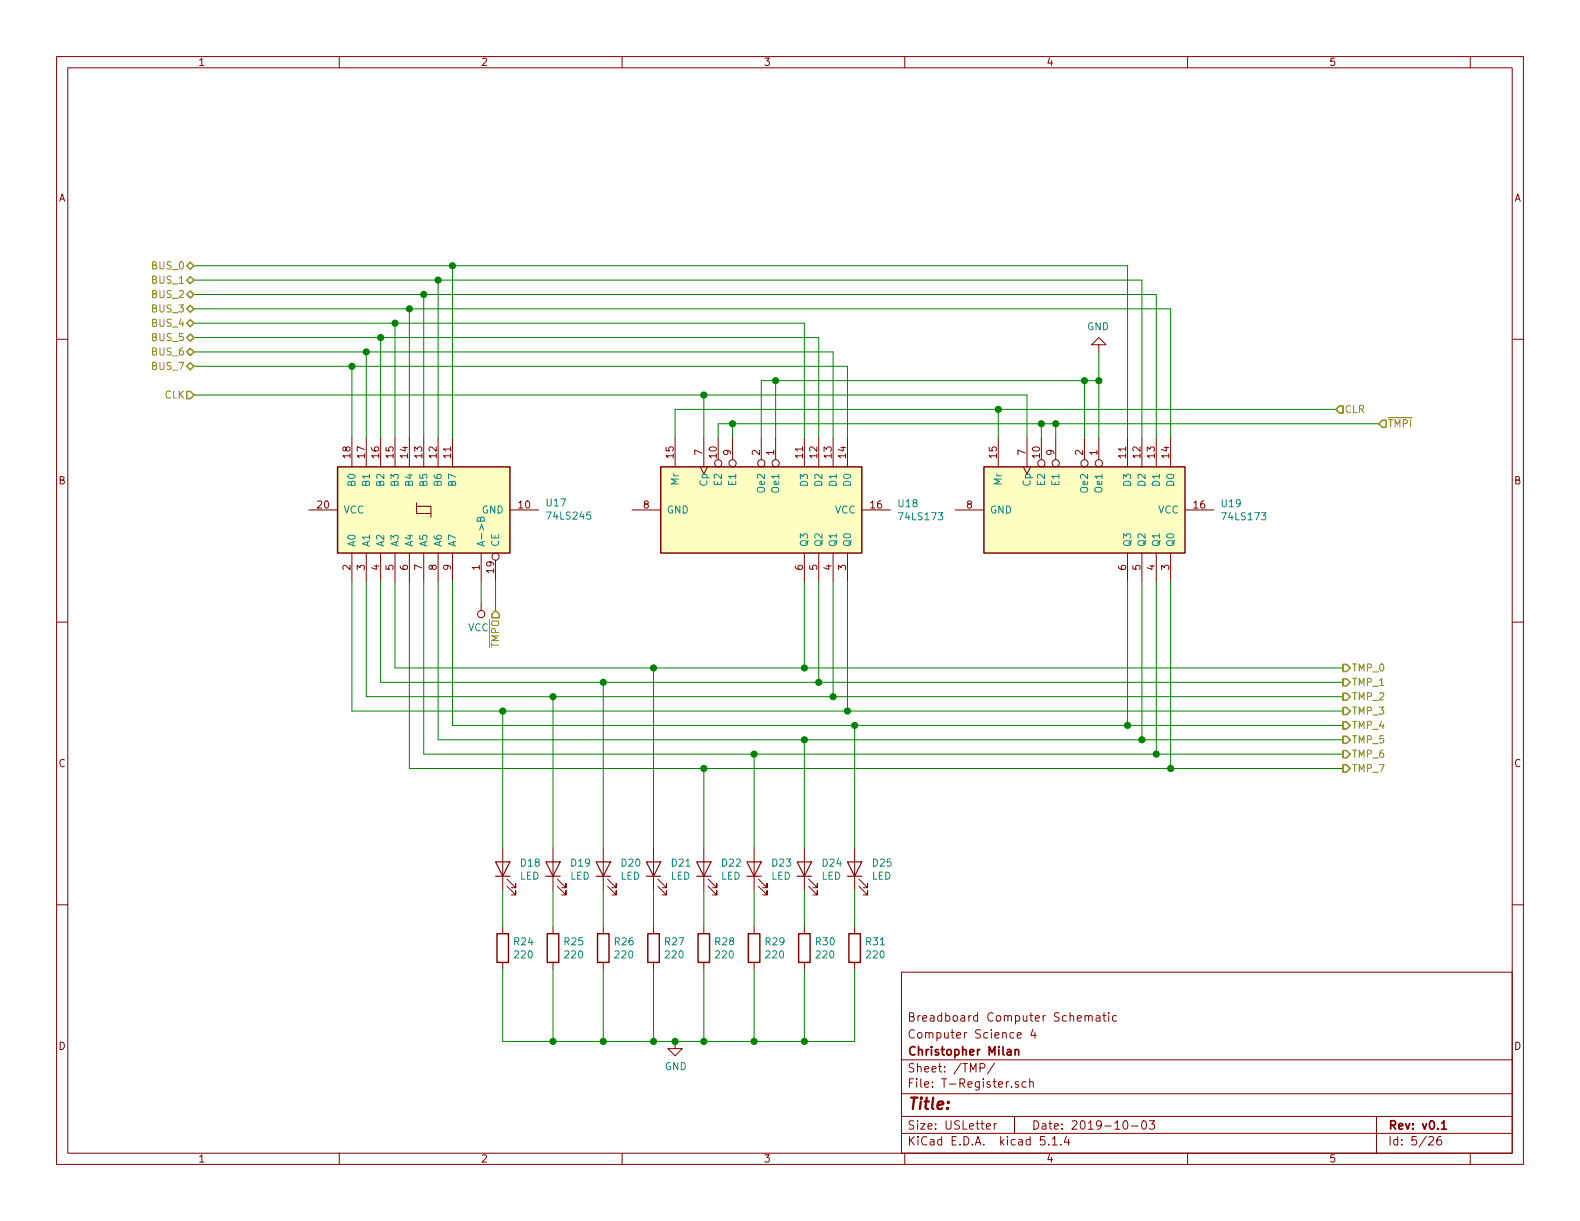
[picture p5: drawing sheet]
<svg xmlns="http://www.w3.org/2000/svg" width="279mm" height="216mm" viewBox="0 0 279 216" stroke-linecap="round" stroke-linejoin="round" font-family="sans-serif">
<g fill="none" stroke="#840000" stroke-width=".18">
<path d="M10 10h259.4v195.9h-259.4zM12 12h255.4v191.9h-255.4zM60 10v2M110 10v2M160 10v2M210 10v2M260 10v2M10 60h2M267.4 60h2M62.2 77.5v5.1M64.8 77.5v5.1M67.3 77.5v5.1"/>
<path d="M69.8 77.5v5.1M72.4 77.5v5.1M74.9 77.5v5.1M77.5 77.5v5.1M80 77.5v5.1M119.4 77.5v5.1M124.5 77.5v5.1M127 77.5v3.8M129.5 77.5v3.8M134.6 77.5v3.8M137.2 77.5v3.8M142.2 77.5v5.1"/>
<path d="M144.8 77.5v5.1M147.3 77.5v5.1M149.9 77.5v5.1M176.5 77.5v5.1M181.6 77.5v5.1M184.1 77.5v3.8M186.7 77.5v3.8M191.8 77.5v3.8M194.3 61h1.3l-1.3-1.3-1.3 1.3h1.3v1.2M194.3 77.5v3.8M199.4 77.5v5.1M201.9 77.5v5.1"/>
<path d="M204.5 77.5v5.1M207 77.5v5.1M54.6 90.2h5.1M62.2 97.8v5.1M64.8 97.8v5.1M67.3 97.8v5.1M69.8 97.8v5.1M72.4 97.8v5.1M73.7 89.5v1.3h2.5M73.7 88.9v.6h2.5v1.9M74.9 97.8v5.1M77.5 97.8v5.1"/>
<path d="M80 97.8v5.1M85.1 97.8v5.1M87.6 99.1v3.8M90.2 90.2h5M111.8 90.2h5M123.8 82.6l.7 1.2 .6-1.2M142.2 97.8v5.1M144.8 97.8v5.1M147.3 97.8v5.1M149.9 97.8v5.1M152.4 90.2h5.1M168.9 90.2h5.1"/>
<path d="M181 82.6l.6 1.2 .6-1.2M199.4 97.8v5.1M201.9 97.8v5.1M204.5 97.8v5.1M207 97.8v5.1M209.5 90.2h5.1M10 110h2M85.1 106.7v1.3M267.4 110h2M10 160h2M88.9 149.9v7.6M89.7 156.7l1.5 1.5v-.7v.7h-.8"/>
<path d="M89.7 155.4l1.5 1.6v-.8v.8h-.8M97.8 149.9v7.6M98.6 156.7l1.5 1.5v-.7v.7h-.8M98.6 155.4l1.5 1.6v-.8v.8h-.8M106.7 149.9v7.6M107.4 156.7l1.6 1.5v-.7v.7h-.8M107.4 155.4l1.6 1.6v-.8v.8h-.8M115.6 149.9v7.6M116.3 156.7l1.6 1.5v-.7v.7h-.8M116.3 155.4l1.6 1.6v-.8v.8h-.8M124.5 149.9v7.6M125.2 156.7l1.5 1.5v-.7v.7h-.7"/>
<path d="M125.2 155.4l1.5 1.6v-.8v.8h-.7M133.3 149.9v7.6M134.1 156.7l1.5 1.5v-.7v.7h-.7M134.1 155.4l1.5 1.6v-.8v.8h-.7M142.2 149.9v7.6M143 156.7l1.5 1.5v-.7v.7h-.7M143 155.4l1.5 1.6v-.8v.8h-.7M151.1 149.9v7.6M151.9 156.7l1.5 1.5v-.7v.7h-.7M151.9 155.4l1.5 1.6v-.8v.8h-.7M267.4 160h2M88.9 163.8v1.3"/>
<path d="M88.9 170.2v1.3M97.8 163.8v1.3M97.8 170.2v1.3M106.7 163.8v1.3M106.7 170.2v1.3M115.6 163.8v1.3M115.6 170.2v1.3M124.5 163.8v1.3M124.5 170.2v1.3M133.3 163.8v1.3M133.3 170.2v1.3M142.2 163.8v1.3"/>
<path d="M142.2 170.2v1.3M151.1 163.8v1.3M151.1 170.2v1.3M159.4 171.9h108v32h-108zM191.9 179.7l.2-.1 .3 .1 .1 .9M192.5 179.8l.2-.2 .4 .1v.9M193.9 179.7h.5l.1 .9M194.5 179.9l-.5 .1-.2 .2 .1 .3 .1 .1 .5-.1M195 179.6h.6M195.2 179.1v1.3l.4 .2M196.1 179.1v.1M196.1 179.6v1"/>
<path d="M197.4 179.7l-.4-.1-.3 .3 .1 .6h.6M119.4 184.2v1.2h1.2l-1.2 1.3-1.3-1.3h1.3M159.4 197.4h108M159.4 193.4h108M159.4 187.4h108M173.3 188.8h.7l.2-.2-.1-.4-.2-.1h-.6v1.5M174.4 199.2l.8-.2-.1-.2-.4-.1-.3 .2 .1 .7h.6M175.8 198.7v1M175.9 188l-1.3 1.9M176.2 198.7l-.3 .1-.1 .2M179.4 197.4v3M179.9 183.1l.7-.2-.1-.2-.4-.1-.2 .2 .1 .7h.5"/>
<path d="M180.1 191.3h-.4l-.2 .2 .1 .2 .5 .1v.4h-.6M181.5 191.3h-.5l-.3 .2 .1 .6 .2 .2 .5-.1M182.1 191.4l.2-.1h.4v1M182.1 190.8v1.5M182.7 182l-.4 1.1h.9M183 182.6v1M198.8 198.2h.3a.94 .94 0 0 1 0 1.5 .8 .8 0 0 1-.6-.7 .8 .8 0 0 1 .3-.8zM200.1 199.1h1.1M202 198.3l.4-.1a.94 .94 0 0 1 0 1.5 .82 .82 0 0 1-.4-1.4zM203.2 198.2h1l-.5 .6 .4 .1v.6l-.2 .2-.7-.2M243.4 197.4v6.5M60 203.9v2"/>
<path d="M110 203.9v2M159.4 200.4h108M160 203.9v2M184.7 201h-.7l-.1 .7 .2-.2 .6 .1 .1 .2-.1 .5-.2 .2-.6-.2M185.4 202.3v.2M186.1 201.4l.4-.4v1.5M186.1 202.5h.8M187.6 202.3v.2M188.6 200.9l-.4 1.1h1M189 201.5v1M210 203.9v2M252.7 201.1l.2-.1h.3l.3 .4-.9 1.1h.9"/>
<path d="M254.8 201a.62 .62 0 0 0-.7 .6l.1 .7 .2 .2 .5-.2v-.5l-.1-.2-.4-.1-.3 .3M260 203.9v2"/>
<circle cx="87.6" cy="98.4" r=".63"/>
<circle cx="127" cy="81.9" r=".63"/>
<circle cx="129.5" cy="81.9" r=".63"/>
<circle cx="134.6" cy="81.9" r=".63"/>
<circle cx="137.2" cy="81.9" r=".63"/>
<circle cx="184.1" cy="81.9" r=".63"/>
<circle cx="186.7" cy="81.9" r=".63"/>
<circle cx="191.8" cy="81.9" r=".63"/>
<circle cx="194.3" cy="81.9" r=".63"/>
<circle cx="85.1" cy="108.6" r=".63"/>
</g>
<path d="M178.1 185.6h.6l.1 1M178.8 185.9l-.5 .1-.2 .2v.3l.2 .1 .5-.1M179.5 185.7l.2-.1h.4v1M179.5 185.6v1M254.9 198.6l.4-.4v1.5M254.9 199.7h.9" fill="none" stroke="#840000" stroke-width=".3"/>
<g fill="none" stroke="#840000" stroke-width=".2">
<path d="M87.6 152.4h2.6l-1.3 2.5zM87.6 154.9h2.6M96.5 152.4h2.6l-1.3 2.5zM96.5 154.9h2.6M105.4 152.4h2.5l-1.2 2.5zM105.4 154.9h2.5M114.3 152.4h2.5l-1.2 2.5zM114.3 154.9h2.5M123.2 152.4h2.5l-1.2 2.5zM123.2 154.9h2.5M132.1 152.4h2.5l-1.3 2.5zM132.1 154.9h2.5"/>
<path d="M141 152.4h2.5l-1.3 2.5zM141 154.9h2.5M149.9 152.4h2.5l-1.3 2.5zM149.9 154.9h2.5"/>
</g>
<g fill="#ffffc2" stroke="#ffffc2" stroke-width=".18">
<path d="M116.8 82.6h35.6v15.2h-35.6z"/>
<path d="M59.7 82.6h30.5v15.2h-30.5z"/>
<path d="M174 82.6h35.5v15.2h-35.5z"/>
</g>
<path d="M59.7 82.6h30.5v15.2h-30.5zM116.8 82.6h35.6v15.2h-35.6zM174 82.6h35.5v15.2h-35.5zM87.9 165.1h2v5.1h-2zM96.8 165.1h2v5.1h-2zM105.7 165.1h2v5.1h-2zM114.6 165.1h2v5.1h-2zM123.4 165.1h2.1v5.1h-2.1zM132.3 165.1h2.1v5.1h-2.1zM141.2 165.1h2.1v5.1h-2.1zM150.1 165.1h2v5.1h-2z" fill="none" stroke="#840000" stroke-width=".25"/>
<path d="M85 91.7l.2-.3h.2l.2 .3v.5h-1.2l.1-.7h.2l.2 .1 .1 .6" fill="none" stroke="#008484" stroke-width=".18"/>
<g fill="none" stroke="#008400" stroke-width=".18">
<path d="M34.3 57.2h107.9v20.3M34.3 49.5h167.6v28M34.3 52.1h170.2v25.4M34.3 54.6h172.7v22.9M34.3 47h165.1v30.5M34.3 59.7h110.5v17.8M67.3 59.7v17.8M69.8 57.2v20.3M72.4 54.6v22.9M74.9 52.1v25.4M77.5 49.5v28M80 47v30.5"/>
<path d="M34.3 62.2h113v15.3M34.3 64.8h115.6v12.7M34.3 69.9h147.3v7.6M62.2 64.8v12.7M64.8 62.2v15.3M124.5 69.9v7.6M129.5 74.9v2.6M137.2 67.3v10.2M176.5 72.4v5.1M184.1 74.9v2.6M186.7 74.9v2.6M191.8 67.3v10.2"/>
<path d="M194.3 67.3h-59.7v10.2M194.3 62.2v15.3M236.2 72.4h-116.8v5.1M243.8 74.9h-116.8v2.6M62.2 102.9v22.8h175.3M64.8 102.9v20.3h172.7M67.3 102.9v17.8h170.2M69.8 102.9v15.2h167.7M72.4 102.9v33h165.1M74.9 102.9v30.5h162.6M77.5 102.9v27.9h160M80 102.9v25.4h157.5"/>
<path d="M85.1 102.9v3.8M87.6 102.9v5.1M115.6 118.1v31.8M142.2 102.9v15.2M144.8 102.9v17.8M147.3 102.9v20.3M149.9 102.9v22.8M199.4 102.9v25.4M201.9 102.9v27.9M204.5 102.9v30.5M207 102.9v33M88.9 125.7v24.2"/>
<path d="M97.8 123.2v26.7M106.7 120.7v29.2M124.5 135.9v14M133.3 133.4v16.5M142.2 130.8v19.1M151.1 128.3v21.6M88.9 157.5v6.3M97.8 157.5v6.3M106.7 157.5v6.3M115.6 157.5v6.3M124.5 157.5v6.3M133.3 157.5v6.3"/>
<path d="M142.2 157.5v6.3M151.1 157.5v6.3M88.9 171.5v12.7h62.2v-12.7M97.8 171.5v12.7M106.7 171.5v12.7M115.6 171.5v12.7M124.5 171.5v12.7M133.3 171.5v12.7M142.2 171.5v12.7"/>
</g>
<g fill="none" stroke="#848400" stroke-width=".25">
<path d="M33 59.7l.7-.6 .6 .6-.6 .6zM33 57.2l.7-.7 .6 .7-.6 .6zM33 54.6l.7-.6 .6 .6-.6 .6zM33 52.1l.7-.7 .6 .7-.6 .6zM33 47l.7-.6 .6 .6-.6 .6zM33.7 48.9l.6 .6-.6 .7-.7-.7zM33 64.8l.7-.7 .6 .7-.6 .6zM33 62.2l.7-.6 .6 .6-.6 .7zM33 69.2h.7l.6 .7-.6 .6h-.7zM236.9 71.8h.6v1.2h-.6l-.7-.6zM244.5 74.3h.6v1.3h-.6l-.7-.7zM87.6 108l.7 .6v.6h-1.3v-.6z"/>
<path d="M237.5 117.5h.6l.7 .6-.7 .6h-.6zM237.5 120h.6l.7 .7-.7 .6h-.6zM237.5 135.3h.6l.7 .6-.7 .6h-.6zM237.5 132.7h.6l.7 .7-.7 .6h-.6zM237.5 130.2h.6l.7 .6-.7 .6h-.6zM237.5 127.6h.6l.7 .7-.7 .6h-.6zM237.5 125.1h.6l.7 .6-.7 .7h-.6zM237.5 122.6h.6l.7 .6-.7 .6h-.6z"/>
</g>
<g fill="#008400" stroke="#008400" stroke-width=".25">
<circle cx="176.5" cy="72.4" r=".51"/>
<circle cx="62.2" cy="64.8" r=".51"/>
<circle cx="129.5" cy="74.9" r=".51"/>
<circle cx="64.8" cy="62.2" r=".51"/>
<circle cx="67.3" cy="59.7" r=".51"/>
<circle cx="184.2" cy="74.9" r=".51"/>
<circle cx="186.7" cy="74.9" r=".51"/>
<circle cx="69.9" cy="57.2" r=".51"/>
<circle cx="194.3" cy="67.3" r=".51"/>
<circle cx="137.2" cy="67.3" r=".51"/>
<circle cx="191.8" cy="67.3" r=".51"/>
<circle cx="149.9" cy="125.7" r=".51"/>
<circle cx="115.6" cy="184.2" r=".51"/>
<circle cx="97.8" cy="184.2" r=".51"/>
<circle cx="142.2" cy="184.2" r=".51"/>
<circle cx="207" cy="135.9" r=".51"/>
<circle cx="133.4" cy="184.2" r=".51"/>
<circle cx="124.5" cy="184.2" r=".51"/>
<circle cx="119.4" cy="184.2" r=".51"/>
<circle cx="204.5" cy="133.4" r=".51"/>
<circle cx="151.1" cy="128.3" r=".51"/>
<circle cx="201.9" cy="130.8" r=".51"/>
<circle cx="142.2" cy="130.8" r=".51"/>
<circle cx="199.4" cy="128.3" r=".51"/>
<circle cx="133.4" cy="133.4" r=".51"/>
<circle cx="106.7" cy="184.2" r=".51"/>
<circle cx="124.5" cy="135.9" r=".51"/>
<circle cx="115.6" cy="118.1" r=".51"/>
<circle cx="147.3" cy="123.2" r=".51"/>
<circle cx="106.7" cy="120.7" r=".51"/>
<circle cx="97.8" cy="123.2" r=".51"/>
<circle cx="144.8" cy="120.7" r=".51"/>
<circle cx="88.9" cy="125.7" r=".51"/>
<circle cx="124.5" cy="69.9" r=".51"/>
<circle cx="142.2" cy="118.1" r=".51"/>
<circle cx="80" cy="47" r=".51"/>
<circle cx="77.5" cy="49.5" r=".51"/>
<circle cx="74.9" cy="52.1" r=".51"/>
<circle cx="72.4" cy="54.6" r=".51"/>
</g>
<text font-size="2.8" fill="#840000" x="160.4" y="196.2">Title:</text>
<g font-size="2.1" fill="#840000">
<text x="160.4" y="183.6">Computer Science 4</text>
<text x="160.4" y="180.6">Breadboard Computer Schematic</text>
<text x="160.4" y="189.6">Sheet: /TMP/</text>
<text x="160.4" y="186.6">Christopher Milan</text>
<text x="160.4" y="192.3">File: T-Register.sch</text>
<text x="160.4" y="202.5">KiCad E.D.A. kicad 5.1.4</text>
<text x="160.4" y="199.7">Size: USLetter</text>
<text x="182.4" y="199.7">Date: 2019-10-03</text>
<text x="245.4" y="199.7">Rev: v0.1</text>
<text x="245.4" y="202.5">Id: 5/26</text>
</g>
<g font-size="1.8" fill="#840000">
<text x="35" y="11.6">1</text>
<text x="85" y="11.6">2</text>
<text x="135" y="11.6">3</text>
<text x="185" y="11.6">4</text>
<text x="235" y="11.6">5</text>
<text x="10.4" y="35.6">A</text>
<text x="267.8" y="35.6">A</text>
<text x="62" y="81" transform="rotate(-90 62 81)">18</text>
<text x="64.5" y="81" transform="rotate(-90 64.5 81)">17</text>
<text x="67.1" y="81" transform="rotate(-90 67.1 81)">16</text>
<text x="69.6" y="81" transform="rotate(-90 69.6 81)">15</text>
<text x="72.1" y="81" transform="rotate(-90 72.1 81)">14</text>
<text x="74.7" y="81" transform="rotate(-90 74.7 81)">13</text>
<text x="77.2" y="81" transform="rotate(-90 77.2 81)">12</text>
<text x="79.8" y="81" transform="rotate(-90 79.8 81)">11</text>
<text x="119.1" y="81" transform="rotate(-90 119.1 81)">15</text>
<text x="124.2" y="80.5" transform="rotate(-90 124.2 80.5)">7</text>
<text x="126.7" y="81" transform="rotate(-90 126.7 81)">10</text>
<text x="129.3" y="80.5" transform="rotate(-90 129.3 80.5)">9</text>
<text x="134.4" y="80.5" transform="rotate(-90 134.4 80.5)">2</text>
<text x="136.9" y="80.5" transform="rotate(-90 136.9 80.5)">1</text>
<text x="142" y="81" transform="rotate(-90 142 81)">11</text>
<text x="144.5" y="81" transform="rotate(-90 144.5 81)">12</text>
<text x="147.1" y="81" transform="rotate(-90 147.1 81)">13</text>
<text x="149.6" y="81" transform="rotate(-90 149.6 81)">14</text>
<text x="176.3" y="81" transform="rotate(-90 176.3 81)">15</text>
<text x="181.4" y="80.5" transform="rotate(-90 181.4 80.5)">7</text>
<text x="183.9" y="81" transform="rotate(-90 183.9 81)">10</text>
<text x="186.4" y="80.5" transform="rotate(-90 186.4 80.5)">9</text>
<text x="191.5" y="80.5" transform="rotate(-90 191.5 80.5)">2</text>
<text x="194.1" y="80.5" transform="rotate(-90 194.1 80.5)">1</text>
<text x="199.1" y="81" transform="rotate(-90 199.1 81)">11</text>
<text x="201.7" y="81" transform="rotate(-90 201.7 81)">12</text>
<text x="204.2" y="81" transform="rotate(-90 204.2 81)">13</text>
<text x="206.8" y="81" transform="rotate(-90 206.8 81)">14</text>
<text x="10.4" y="85.6">B</text>
<text x="56.2" y="89.9">20</text>
<text x="91.7" y="89.9">10</text>
<text x="113.8" y="89.9">8</text>
<text x="154" y="89.9">16</text>
<text x="171" y="89.9">8</text>
<text x="211.1" y="89.9">16</text>
<text x="267.8" y="85.6">B</text>
<text x="62" y="100.8" transform="rotate(-90 62 100.8)">2</text>
<text x="64.5" y="100.8" transform="rotate(-90 64.5 100.8)">3</text>
<text x="67.1" y="100.8" transform="rotate(-90 67.1 100.8)">4</text>
<text x="69.6" y="100.8" transform="rotate(-90 69.6 100.8)">5</text>
<text x="72.1" y="100.8" transform="rotate(-90 72.1 100.8)">6</text>
<text x="74.7" y="100.8" transform="rotate(-90 74.7 100.8)">7</text>
<text x="77.2" y="100.8" transform="rotate(-90 77.2 100.8)">8</text>
<text x="79.8" y="100.8" transform="rotate(-90 79.8 100.8)">9</text>
<text x="84.8" y="100.8" transform="rotate(-90 84.8 100.8)">1</text>
<text x="87.4" y="101.3" transform="rotate(-90 87.4 101.3)">19</text>
<text x="142" y="100.8" transform="rotate(-90 142 100.8)">6</text>
<text x="144.5" y="100.8" transform="rotate(-90 144.5 100.8)">5</text>
<text x="147.1" y="100.8" transform="rotate(-90 147.1 100.8)">4</text>
<text x="149.6" y="100.8" transform="rotate(-90 149.6 100.8)">3</text>
<text x="199.1" y="100.8" transform="rotate(-90 199.1 100.8)">6</text>
<text x="201.7" y="100.8" transform="rotate(-90 201.7 100.8)">5</text>
<text x="204.2" y="100.8" transform="rotate(-90 204.2 100.8)">4</text>
<text x="206.8" y="100.8" transform="rotate(-90 206.8 100.8)">3</text>
<text x="10.4" y="135.6">C</text>
<text x="267.8" y="135.6">C</text>
<text x="10.4" y="185.6">D</text>
<text x="267.8" y="185.6">D</text>
<text x="35" y="205.5">1</text>
<text x="85" y="205.5">2</text>
<text x="135" y="205.5">3</text>
<text x="185" y="205.5">4</text>
<text x="235" y="205.5">5</text>
</g>
<g font-size="1.8" fill="#848400">
<text x="27.1" y="47.6">BUS_0</text>
<text x="27.1" y="52.7">BUS_2</text>
<text x="27.1" y="50.2">BUS_1</text>
<text x="27.1" y="57.8">BUS_4</text>
<text x="27.1" y="55.2">BUS_3</text>
<text x="27.1" y="65.4">BUS_7</text>
<text x="27.1" y="62.9">BUS_6</text>
<text x="27.1" y="60.3">BUS_5</text>
<text x="29.1" y="70.5">CLK</text>
<text x="237.7" y="73">CLR</text>
<text x="245.4" y="75.6">TMPI</text>
<text x="82.8" y="111.6">VCC</text>
<text x="88.3" y="114.6" transform="rotate(-90 88.3 114.6)">TMPO</text>
<text x="239" y="118.7">TMP_0</text>
<text x="239" y="121.3">TMP_1</text>
<text x="239" y="123.8">TMP_2</text>
<text x="239" y="131.4">TMP_5</text>
<text x="239" y="128.9">TMP_4</text>
<text x="239" y="126.4">TMP_3</text>
<text x="239" y="136.5">TMP_7</text>
<text x="239" y="134">TMP_6</text>
</g>
<g font-size="1.8" fill="#008484">
<text x="192.2" y="58.4">GND</text>
<text x="62.9" y="85.8" transform="rotate(-90 62.9 85.8)">B0</text>
<text x="65.4" y="85.8" transform="rotate(-90 65.4 85.8)">B1</text>
<text x="67.9" y="85.8" transform="rotate(-90 67.9 85.8)">B2</text>
<text x="70.5" y="85.8" transform="rotate(-90 70.5 85.8)">B3</text>
<text x="73" y="85.8" transform="rotate(-90 73 85.8)">B4</text>
<text x="75.6" y="85.8" transform="rotate(-90 75.6 85.8)">B5</text>
<text x="78.1" y="85.8" transform="rotate(-90 78.1 85.8)">B6</text>
<text x="80.6" y="85.8" transform="rotate(-90 80.6 85.8)">B7</text>
<text x="96.7" y="89.6">U17</text>
<text x="120" y="85.7" transform="rotate(-90 120 85.7)">Mr</text>
<text x="125.1" y="85.9" transform="rotate(-90 125.1 85.9)">Cp</text>
<text x="127.6" y="85.7" transform="rotate(-90 127.6 85.7)">E2</text>
<text x="130.2" y="85.7" transform="rotate(-90 130.2 85.7)">E1</text>
<text x="135.3" y="86.9" transform="rotate(-90 135.3 86.9)">Oe2</text>
<text x="137.8" y="86.9" transform="rotate(-90 137.8 86.9)">Oe1</text>
<text x="142.9" y="85.8" transform="rotate(-90 142.9 85.8)">D3</text>
<text x="145.4" y="85.8" transform="rotate(-90 145.4 85.8)">D2</text>
<text x="148" y="85.8" transform="rotate(-90 148 85.8)">D1</text>
<text x="150.5" y="85.8" transform="rotate(-90 150.5 85.8)">D0</text>
<text x="158.9" y="89.7">U18</text>
<text x="177.2" y="85.7" transform="rotate(-90 177.2 85.7)">Mr</text>
<text x="182.2" y="85.9" transform="rotate(-90 182.2 85.9)">Cp</text>
<text x="184.8" y="85.7" transform="rotate(-90 184.8 85.7)">E2</text>
<text x="187.3" y="85.7" transform="rotate(-90 187.3 85.7)">E1</text>
<text x="192.4" y="86.9" transform="rotate(-90 192.4 86.9)">Oe2</text>
<text x="194.9" y="86.9" transform="rotate(-90 194.9 86.9)">Oe1</text>
<text x="200" y="85.8" transform="rotate(-90 200 85.8)">D3</text>
<text x="202.6" y="85.8" transform="rotate(-90 202.6 85.8)">D2</text>
<text x="205.1" y="85.8" transform="rotate(-90 205.1 85.8)">D1</text>
<text x="207.6" y="85.8" transform="rotate(-90 207.6 85.8)">D0</text>
<text x="216.1" y="89.7">U19</text>
<text x="60.7" y="90.8">VCC</text>
<text x="85.2" y="90.8">GND</text>
<text x="97" y="91.9">74LS245</text>
<text x="117.9" y="90.8">GND</text>
<text x="147.7" y="90.8">VCC</text>
<text x="159.2" y="92">74LS173</text>
<text x="175" y="90.8">GND</text>
<text x="204.8" y="90.8">VCC</text>
<text x="216.4" y="92">74LS173</text>
<text x="62.9" y="96.8" transform="rotate(-90 62.9 96.8)">A0</text>
<text x="65.4" y="96.8" transform="rotate(-90 65.4 96.8)">A1</text>
<text x="67.9" y="96.8" transform="rotate(-90 67.9 96.8)">A2</text>
<text x="70.5" y="96.8" transform="rotate(-90 70.5 96.8)">A3</text>
<text x="73" y="96.8" transform="rotate(-90 73 96.8)">A4</text>
<text x="75.6" y="96.8" transform="rotate(-90 75.6 96.8)">A5</text>
<text x="78.1" y="96.8" transform="rotate(-90 78.1 96.8)">A6</text>
<text x="80.6" y="96.8" transform="rotate(-90 80.6 96.8)">A7</text>
<text x="85.7" y="96.8" transform="rotate(-90 85.7 96.8)">A-&gt;B</text>
<text x="88.3" y="96.8" transform="rotate(-90 88.3 96.8)">CE</text>
<text x="142.9" y="96.8" transform="rotate(-90 142.9 96.8)">Q3</text>
<text x="145.4" y="96.8" transform="rotate(-90 145.4 96.8)">Q2</text>
<text x="148" y="96.8" transform="rotate(-90 148 96.8)">Q1</text>
<text x="150.5" y="96.8" transform="rotate(-90 150.5 96.8)">Q0</text>
<text x="200" y="96.8" transform="rotate(-90 200 96.8)">Q3</text>
<text x="202.6" y="96.8" transform="rotate(-90 202.6 96.8)">Q2</text>
<text x="205.1" y="96.8" transform="rotate(-90 205.1 96.8)">Q1</text>
<text x="207.6" y="96.8" transform="rotate(-90 207.6 96.8)">Q0</text>
<text x="91.9" y="155.5">LED</text>
<text x="92.2" y="153.2">D18</text>
<text x="100.8" y="155.5">LED</text>
<text x="101" y="153.2">D19</text>
<text x="109.7" y="155.5">LED</text>
<text x="109.9" y="153.2">D20</text>
<text x="118.6" y="155.5">LED</text>
<text x="118.8" y="153.2">D21</text>
<text x="127.5" y="155.5">LED</text>
<text x="127.7" y="153.2">D22</text>
<text x="136.4" y="155.5">LED</text>
<text x="136.6" y="153.2">D23</text>
<text x="145.3" y="155.5">LED</text>
<text x="145.5" y="153.2">D24</text>
<text x="154.2" y="155.5">LED</text>
<text x="154.4" y="153.2">D25</text>
<text x="91" y="167.2">R24</text>
<text x="99.8" y="167.2">R25</text>
<text x="108.7" y="167.2">R26</text>
<text x="117.6" y="167.2">R27</text>
<text x="126.5" y="167.2">R28</text>
<text x="135.4" y="167.2">R29</text>
<text x="144.3" y="167.2">R30</text>
<text x="153.2" y="167.2">R31</text>
<text x="91.1" y="169.5">220</text>
<text x="100" y="169.5">220</text>
<text x="108.9" y="169.5">220</text>
<text x="117.8" y="169.5">220</text>
<text x="126.6" y="169.5">220</text>
<text x="135.5" y="169.5">220</text>
<text x="144.4" y="169.5">220</text>
<text x="153.3" y="169.5">220</text>
<text x="117.6" y="189.2">GND</text>
</g>
</svg>
